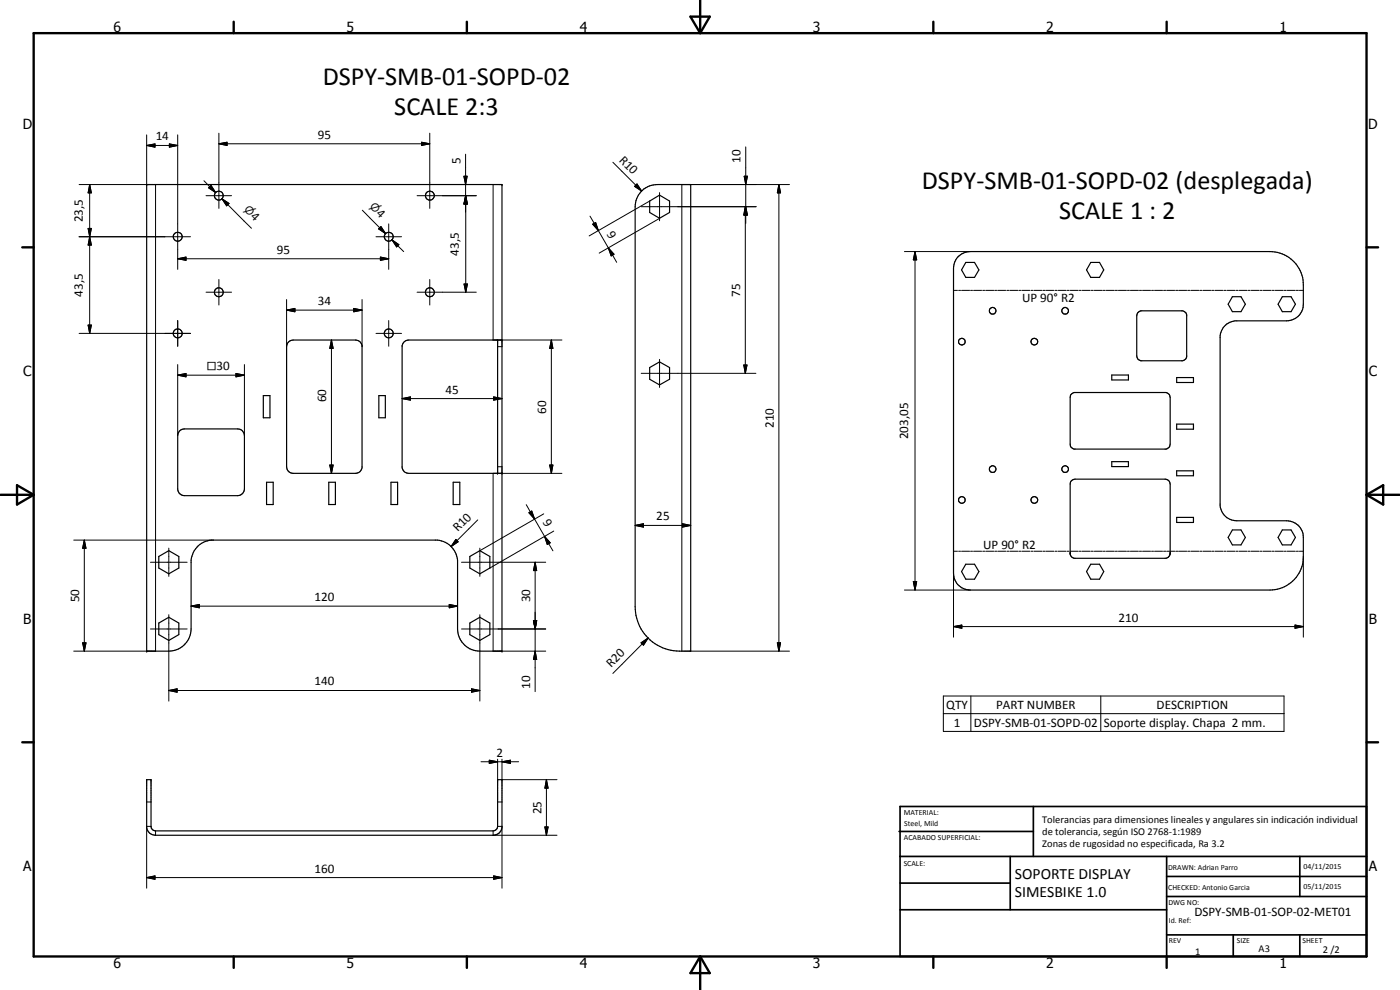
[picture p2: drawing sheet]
<svg xmlns="http://www.w3.org/2000/svg" width="420mm" height="297mm" viewBox="0 0 420 297" stroke-linecap="round" stroke-linejoin="round" font-family="sans-serif">
<g fill="none" stroke="#000" stroke-width=".35">
<path d="M44 55.4h106.7v140h-6.7a6.7 6.7 0 0 1-6.7-6.7v-20.6a6.8 6.8 0 0 0-6-6h-67.9a6.8 6.8 0 0 0-6 6v20.6a6.7 6.7 0 0 1-6.7 6.7h-6.7zM192.4 57.5a6.7 6.7 0 0 1 4.9-2.1h10v140h-3.3a13.4 13.4 0 0 1-13.4-13.4v-120l.5-2.4zM195 60.3l2.9-1.8 3 1.8v3.5l-3 1.7-2.9-1.7zM287.4 77.1a5.4 5.4 0 0 1 3.8-1.6h90a10 10 0 0 1 9.9 10v5.8a5 5 0 0 1-4.9 5h-15.6a5.1 5.1 0 0 0-4.4 4.5v51a5 5 0 0 0 5 4.5h15a5 5 0 0 1 4.9 4.9v5.8a10 10 0 0 1-9.9 10h-90a5 5 0 0 1-5-5v-91.5l.4-2zM289.8 78.7h2.7l1.3 2.3-1.3 2.2h-2.7l-1.2-2.2zM327.4 78.7h2.6l1.2 2.3-1.2 2.2h-2.6l-1.3-2.2zM341.6 93.7l.7-.4h12.7l.9 .6 .2 .6v12.6l-.2 .5-.9 .6h-12.7l-.7-.4-.4-1v-12.1zM369.9 89h2.5l1.3 2.3-1.3 2.2h-2.5l-1.3-2.2zM384.8 89h2.7l1.3 2.3-1.3 2.2h-2.7l-1.2-2.2zM79 118.7h2v6.6h-2zM86.5 102.7l.5-.4 1-.3h18.7a1.98 1.98 0 0 1 2 1.7v36.7a1.98 1.98 0 0 1-2 1.6h-18.7a2 2 0 0 1-2-2v-36zM113.7 118.7h1.9v6.6h-1.9z"/>
<path d="M149.3 102v40M149.3 102.1v.1M150.7 102.1l-28-.1a1.98 1.98 0 0 0-2 1.7v36.7a1.98 1.98 0 0 0 2 1.6h28M195 110.3l2.9-1.7 3 1.7v3.5l-3 1.7-2.9-1.7zM321.6 118.2l.8-.4 27.8 .1a1.45 1.45 0 0 1 1 1.4l-.1 14.3a1.29 1.29 0 0 1-1.1 1.1h-27.9a1.35 1.35 0 0 1-.9-1.4v-14zM333.7 112.5h5v1.5h-5zM353.1 113.3h5.1v1.5h-5.1zM54 129.2l1.3-.5h16a2 2 0 0 1 2.1 2v16a2.09 2.09 0 0 1-2.1 2h-16a2.09 2.09 0 0 1-2-2v-16l.2-.7zM333.7 138.5h5v1.5h-5zM353.1 127.3h5.1v1.5h-5.1zM80 144.7h2v6.7h-2zM98.7 144.7h2v6.7h-2z"/>
<path d="M117.3 144.7h2v6.7h-2zM136 144.7h2v6.7h-2zM321.6 144.2l1.1-.4h27a1.52 1.52 0 0 1 1.5 1.4v20.6l-.1 .7-.5 .7-.7 .3h-27.5l-.7-.3-.5-1v-21zM353.1 141.3h5.1v1.4h-5.1zM353.1 155.2h5.1v1.6h-5.1zM369.9 159h2.5l1.3 2.2-1.3 2.3h-2.5l-1.3-2.3zM384.8 159h2.7l1.3 2.2-1.3 2.3h-2.7l-1.2-2.3zM47.7 167l3-1.8 3 1.8v3.4l-3 1.8-3-1.8zM141 167l3-1.8 3 1.8v3.4l-3 1.8-3-1.8zM289.8 169.3h2.7l1.3 2.2-1.3 2.3h-2.7l-1.2-2.3zM327.4 169.3h2.6l1.2 2.2-1.2 2.3h-2.6l-1.3-2.3zM47.7 186.9l3-1.7 3 1.7v3.5l-3 1.8-3-1.8z"/>
<path d="M141 186.9l3-1.7 3 1.7v3.5l-3 1.8-3-1.8zM44 233.9h1.3v14a1.4 1.4 0 0 0 1.4 1.4l101.8-.1a1.3 1.3 0 0 0 .8-1.3v-14h1.4v14.4a2.62 2.62 0 0 1-2.7 2.3h-101.3a2.62 2.62 0 0 1-2.7-2.3z"/>
<circle cx="65.7" cy="58.7" r="1.32"/>
<circle cx="129" cy="58.7" r="1.33"/>
<circle cx="53.3" cy="71" r="1.34"/>
<circle cx="116.7" cy="71" r="1.35"/>
<circle cx="65.7" cy="87.7" r="1.33"/>
<circle cx="129" cy="87.7" r="1.34"/>
<circle cx="297.9" cy="93.2" r="1"/>
<circle cx="319.7" cy="93.2" r="1.01"/>
<circle cx="53.3" cy="100" r="1.33"/>
<circle cx="116.7" cy="100" r="1.33"/>
<circle cx="288.7" cy="102.5" r="1"/>
<circle cx="310.4" cy="102.5" r="1.01"/>
<circle cx="288.7" cy="150" r="1"/>
<circle cx="297.9" cy="140.7" r=".99"/>
<circle cx="310.4" cy="150" r="1"/>
<circle cx="319.7" cy="140.7" r="1.01"/>
</g>
<g fill="none" stroke="#000" stroke-width=".3">
<path d="M65.7 40v22.5M129 40v22.5M23.7 55.4h23v140h-24.6M26.9 55.4l.5 2.5h-1zM26.9 55.4v44.6M44 43.6l2.5-.4v1zM44 40.5v14.9M44 43.6h9.3M50.8 43.2l2.5 .4-2.5 .6zM53.3 40.5v40.3M61.2 54.2l3.5 3.6M61.8 58.7h7.7"/>
<path d="M62.6 56.3l.7-.7 1.4 2.2zM63.3 55.6l1.4 2.2-2.1-1.5zM65.7 43.1l2.4-.4v.9zM65.7 43.1h63.3M66.6 59.6l2.1 1.4-.7 .8zM66.6 59.6l1.8 1.8M66.6 59.6l8.9 8.9M125.2 58.7h17.7M126.5 42.7l2.5 .4-2.5 .5zM139.2 52.9h1l-.5 2.5zM139.7 58.7l.5 2.5h-1zM139.7 46.3v17.4"/>
<path d="M139.8 58.7l.5 2.5h-1zM139.8 58.7v29M139.8 58.7l.5 2.5h-1.1M139.8 58.7l-.5 2.5M148 55.4v46.6h20.6M183.9 48.7l8.7 8.6M190.4 55.9l.8-.7 1.4 2.1zM191.2 55.2l1.4 2.1-2.2-1.4zM197.9 57.8v8.5M223.3 52.9h1l-.5 2.5zM223.8 44.1v23M233.8 55.4l.5 2.5h-1z"/>
<path d="M233.8 55.4v140M236.9 55.4h-32.3v140M23.7 71h33.5M26.4 68.5h1l-.5 2.5zM26.9 71l.5 2.5h-1zM53.3 77.6l2.5-.5v1zM53.3 77.6h63.4M108.7 63.1l7 7M112.8 71h7.7M113.6 68.7l.7-.7 1.4 2.1zM114.2 77.1l2.5 .5-2.5 .5zM116.7 67.2v13.6"/>
<path d="M117.6 72l2.1 1.4-.7 .7zM117.6 72l3.5 3.5M139.2 61.2l.5-2.5 .5 2.5M177.1 64.9l2.5 4.3M177.9 67.3l.9-.5 .8 2.4zM179.6 69.2l3 5.2M182.6 74.4l1.7 1.9-.9 .5zM182.6 74.4l2.5 4.3M192.4 62h34.6M195 60.3l-18.2 10.5M197.9 65.6l-18.1 10.3M223.7 62l.5 2.5h-1z"/>
<path d="M223.7 62v50M223.7 62l.5 2.5M223.7 62l-.5 2.5h1.1l-.5-2.5-.5 2.5M223.8 62l.5 2.5h-1zM271.4 75.5h19.8M274.6 75.5l.5 2.5h-1zM274.6 75.5v101.5M26.4 97.5h1l-.5 2.5zM53.3 96.2v7.7M61.8 87.7h7.7M65.7 83.9v7.6M86 93l2.5-.5v1.1z"/>
<path d="M86 93h22.7M86 89.9v14.1M106.2 92.5l2.5 .5-2.5 .6zM108.7 89.9v14.1M116.7 96.2v7.7M125.2 87.7h17.7M129 83.9v7.6M139.3 85.2h1l-.5 2.5zM286.2 87.1h1.1M287.7 87.1h.6M288.6 87.1h2.4M291.3 87.1h.6"/>
<path d="M292.2 87.1h2.4M294.9 87.1h.6M295.8 87.1h2.4M298.5 87.1h.6M299.4 87.1h2.4M302.2 87.1h.6M303.1 87.1h2.4M305.8 87.1h.6M306.7 87.1h2.4M309.4 87.1h.6M310.3 87.1h2.4M313 87.1h.6"/>
<path d="M313.9 87.1h2.4M316.6 87.1h.6M317.5 87.1h2.4M320.2 87.1h.7M321.2 87.1h2.4M323.9 87.1h.6M324.8 87.1h2.4M327.5 87.1h.6M328.4 87.1h2.4M331.1 87.1h.6M332 87.1h2.4M334.7 87.1h.7"/>
<path d="M335.6 87.1h2.5M338.4 87.1h.6M339.2 87.1h2.5M342 87.1h.6M342.9 87.1h2.4M345.6 87.1h.6M346.5 87.1h2.4M349.2 87.1h.6M350.1 87.1h2.4M352.8 87.1h.7M353.7 87.1h2.4M356.4 87.1h.7"/>
<path d="M357.4 87.1h2.4M360.1 87.1h.6M361 87.1h2.4M363.7 87.1h.6M364.6 87.1h2.4M367.3 87.1h.6M368.2 87.1h2.5M371 87.1h.5M371.8 87.1h2.5M374.6 87.1h.6M375.5 87.1h2.4M378.2 87.1h.6"/>
<path d="M379.1 87.1h2.4M381.8 87.1h.6M382.7 87.1h2.4M385.4 87.1h.6M386.3 87.1h2.4M389 87.1h.7M390 87.1h1.1M23.7 100h33.5M53.3 112.6l2.5-.5v1zM53.3 112.6h20.1M53.3 109.4v21.3M70.8 112.1l2.6 .5-2.6 .5z"/>
<path d="M73.4 109.4v21.3M99.5 102l.5 2.5h-1zM99.5 102v40M112.8 100h7.7M120.7 119.6l2.5-.5v1zM120.7 119.6h30M148.2 119.1l2.5 .5-2.5 .5zM149.3 104h1.4M165.5 102l.4 2.5h-.9zM165.5 102v40M192.4 112h34.5M197.9 107.8v8.4"/>
<path d="M223.2 109.5h1l-.5 2.5zM99 139.5h1l-.5 2.5zM165 139.5h.9l-.4 2.5zM143.4 156l-8 8M149.3 140h1.4M157.9 151.4l2.5 4.3M158.7 153.8l.9-.5 .8 2.4zM160.4 155.7l3 5.3M163.2 154.2l-19.1 11M166.2 159.3l-19.2 11.1M168.6 142h-20.6v53.4h15.8M190.6 157.6l2.5-.5v1.1z"/>
<path d="M190.6 157.6h16.7M204.8 157.1l2.5 .5-2.5 .6zM22.1 162.1h41.9M25.3 162.1l.5 2.4h-1zM25.3 162.1v33.3M45.2 168.7h11M50.7 164.5v8.4M136.8 161.8l.7 .8-2.1 1.4zM138.5 168.7h25.3M144 164.5v8.4M160.6 168.7l.5 2.5h-1zM160.6 168.7v38.8"/>
<path d="M163.4 161l1.7 1.9-.9 .5zM163.4 161l2.5 4.3M271.4 177h19.8M274.1 174.5h1l-.5 2.5zM286.2 165.4h1.1M286.2 172v19.2M287.7 165.4h.6M288.6 165.4h2.4M291.3 165.4h.6M292.2 165.4h2.4M294.9 165.4h.6M295.8 165.4h2.4"/>
<path d="M298.5 165.4h.6M299.4 165.4h2.4M302.2 165.4h.6M303.1 165.4h2.4M305.8 165.4h.6M306.7 165.4h2.4M309.4 165.4h.6M310.3 165.4h2.4M313 165.4h.6M313.9 165.4h2.4M316.6 165.4h.6M317.5 165.4h2.4"/>
<path d="M320.2 165.4h.7M321.2 166h.1M321.2 165.8v.1M321.2 166v.3M321.2 165.4h2.4M321.2 166.4l.1 .1M323.9 165.4h.6M324.8 165.4h2.4M327.5 165.4h.6M328.4 165.4h2.4M331.1 165.4h.6M332 165.4h2.4"/>
<path d="M334.7 165.4h.7M335.6 165.4h2.5M338.4 165.4h.6M339.2 165.4h2.5M342 165.4h.6M342.9 165.4h2.4M345.6 165.4h.6M346.5 165.4h2.4M349.2 165.4h.6M350.1 165.4h2.4M351.1 166.4v.1M351.2 166h.1"/>
<path d="M351.2 165.8v.1M351.2 166l-.1 .3M352.8 165.4h.7M353.7 165.4h2.4M356.4 165.4h.7M357.4 165.4h2.4M360.1 165.4h.6M361 165.4h2.4M363.7 165.4h.6M364.6 165.4h2.4M367.3 165.4h.6M368.2 165.4h2.5"/>
<path d="M371 165.4h.5M371.8 165.4h2.5M374.6 165.4h.6M375.5 165.4h2.4M378.2 165.4h.6M379.1 165.4h2.4M381.8 165.4h.6M382.7 165.4h2.4M385.4 165.4h.6M386.3 165.4h2.4M389 165.4h.7M390 165.4h1.1"/>
<path d="M391.1 167v24.2M24.8 192.9h1l-.5 2.5zM45.2 188.7h11M50.7 184.4v26M57.4 181.9l2.4-.5v1zM57.4 181.9h79.9M134.8 181.4l2.5 .5-2.5 .5zM138.5 188.7h25.3M144 184.4v26M160.1 186.2h1l-.5 2.5zM160.6 195.4l.5 2.5h-1zM192.4 192.9l2.1-1.5-1.4 2.2z"/>
<path d="M194.5 191.4l-10.6 10.7M207.3 195.4h29.6M233.3 192.9h1l-.5 2.5zM286.2 188l2.5-.5v1zM286.2 188h104.9M388.7 187.5l2.4 .5-2.4 .5zM50.7 207.2l2.5-.5v1zM50.7 207.2h93.3M141.5 206.7l2.5 .5-2.5 .5zM283.1 208.8h102.2v10.7h-102.2zM283.1 214.1h102.2M291.4 208.8v10.7"/>
<path d="M330.4 208.8v10.7M144.3 228.6h11.3M146.8 228.1l2.5 .5-2.5 .5zM149.3 227.8v6.1M150.7 228.6l2.5-.5v1zM150.7 227.8v6.1h16.5M164 233.9l.5 2.6h-1zM164 233.9v16.7M44 240.6h1.3M45.3 247.9h-1.3v18.6M46.7 249.3v1.3M148 249.3v1.3h19.2"/>
<path d="M149.3 240.6h1.4M149.3 247.9h1.4v18.6M163.5 248.1h1l-.5 2.5zM44 263.3l2.5-.5v1zM44 263.3h106.7M148.2 262.8l2.5 .5-2.5 .5z"/>
</g>
<g fill="#000">
<circle cx="44" cy="55.4" r=".18"/>
<circle cx="150.7" cy="55.4" r=".18"/>
<circle cx="149.3" cy="142" r=".18"/>
<circle cx="150.7" cy="142" r=".18"/>
<circle cx="44" cy="195.4" r=".18"/>
<circle cx="150.7" cy="195.4" r=".18"/>
</g>
<g fill="none" stroke="#000" stroke-width=".71">
<path d="M10.1 9.9h400v277.1h-400zM70.1 6.5v3.4M140.1 6.5v3.4M207.2 5h5.8l-2.9 4.9zM210.1 0v9.9M280.1 6.5v3.4M350.1 6.5v3.4M6.7 74.2h3.4M410.1 74.2h3.5M.1 148.5h10M5.1 145.6l5 2.9-5 2.9zM410.1 148.5h10"/>
<path d="M410.1 148.5l5-2.9v5.8zM6.7 222.7h3.4M410.1 222.7h3.5M70.1 287v3.4M140.1 287v3.4M210.1 287v10M210.1 287l2.9 5h-5.8zM280.1 287v3.4M350.1 287v3.4"/>
</g>
<g fill="none" stroke="#000" stroke-width=".51">
<path d="M269.8 249.5h40.3M270.1 242h140v45h-140zM270.1 257h140M303.2 257v16M310.1 242v15M350.1 257v30M390.1 257v12M270.1 265h33.1M270.1 273h80M350.1 269h60M350.1 263h60M350.1 280.5h60"/>
<path d="M370.1 280.5v6.5M390.1 280.5v6.5"/>
</g>
<g fill="#000">
<path d="M26.9 55.4l.5 2.5h-1zM44 43.6l2.5-.4v1zM50.8 43.2l2.5 .4-2.5 .6zM63.3 55.6l1.4 2.2-2.1-1.5zM65.7 43.1l2.4-.4v.9zM126.5 42.7l2.5 .4-2.5 .5zM139.2 52.9h1l-.5 2.5zM191.2 55.2l1.4 2.1-2.2-1.4zM223.3 52.9h1l-.5 2.5zM233.8 55.4l.5 2.5h-1zM26.4 68.5h1l-.5 2.5zM26.9 71l.5 2.5h-1z"/>
<path d="M53.3 77.6l2.5-.5v1zM66.6 59.6l2.1 1.4-.7 .8zM113.6 68.7l.7-.7 1.4 2.1zM114.2 77.1l2.5 .5-2.5 .5zM117.6 72l2.1 1.4-.7 .7zM139.7 58.7l.5 2.5h-1zM139.8 58.7l.5 2.5h-1zM177.9 67.3l.9-.5 .8 2.4zM182.6 74.4l1.7 1.9-.9 .5zM223.7 62l.5 2.5h-1zM223.8 62l.5 2.5h-1zM274.6 75.5l.5 2.5h-1z"/>
<path d="M26.4 97.5h1l-.5 2.5zM86 93l2.5-.5v1.1zM106.2 92.5l2.5 .5-2.5 .6zM139.3 85.2h1l-.5 2.5zM53.3 112.6l2.5-.5v1zM70.8 112.1l2.6 .5-2.6 .5zM99.5 102l.5 2.5h-1zM120.7 119.6l2.5-.5v1zM165.5 102l.4 2.5h-.9zM223.2 109.5h1l-.5 2.5zM99 139.5h1l-.5 2.5zM148.2 119.1l2.5 .5-2.5 .5z"/>
<path d="M165 139.5h.9l-.4 2.5zM158.7 153.8l.9-.5 .8 2.4zM190.6 157.6l2.5-.5v1.1zM204.8 157.1l2.5 .5-2.5 .6zM25.3 162.1l.5 2.4h-1zM136.8 161.8l.7 .8-2.1 1.4zM160.6 168.7l.5 2.5h-1zM163.4 161l1.7 1.9-.9 .5zM274.1 174.5h1l-.5 2.5zM24.8 192.9h1l-.5 2.5zM57.4 181.9l2.4-.5v1zM134.8 181.4l2.5 .5-2.5 .5z"/>
<path d="M160.1 186.2h1l-.5 2.5zM160.6 195.4l.5 2.5h-1zM192.4 192.9l2.1-1.5-1.4 2.2zM233.3 192.9h1l-.5 2.5zM286.2 188l2.5-.5v1zM388.7 187.5l2.4 .5-2.4 .5zM50.7 207.2l2.5-.5v1zM141.5 206.7l2.5 .5-2.5 .5zM146.8 228.1l2.5 .5-2.5 .5zM150.7 228.6l2.5-.5v1zM164 233.9l.5 2.6h-1zM163.5 248.1h1l-.5 2.5z"/>
<path d="M44 263.3l2.5-.5v1zM148.2 262.8l2.5 .5-2.5 .5z"/>
</g>
<g font-size="7.9">
<text x="96.8" y="25.4">DSPY-SMB-01-SOPD-02</text>
<text x="118.3" y="34.5">SCALE 2:3</text>
<text x="276.6" y="56.7">DSPY-SMB-01-SOPD-02 (desplegada)</text>
<text x="317.8" y="65.7">SCALE 1 : 2</text>
</g>
<g font-size="4.7">
<text x="304.6" y="263.8">SOPORTE DISPLAY</text>
<text x="304.6" y="269.2">SIMESBIKE 1.0</text>
</g>
<g font-size="4.2">
<text x="34" y="9.6">6</text>
<text x="104" y="9.6">5</text>
<text x="174" y="9.6">4</text>
<text x="244" y="9.6">3</text>
<text x="314" y="9.6">2</text>
<text x="384" y="9.6">1</text>
<text x="6.8" y="38.7">D</text>
<text x="410.6" y="38.7">D</text>
<text x="7" y="112.9">C</text>
<text x="410.8" y="112.9">C</text>
<text x="7" y="187.1">B</text>
<text x="410.8" y="187.1">B</text>
<text x="7" y="261.4">A</text>
<text x="410.8" y="261.4">A</text>
<text x="34" y="290.4">6</text>
<text x="104" y="290.4">5</text>
<text x="174" y="290.4">4</text>
<text x="244" y="290.4">3</text>
<text x="314" y="290.4">2</text>
<text x="384" y="290.4">1</text>
</g>
<g font-size="3.9">
<text x="95.4" y="41.6">95</text>
<text x="46.7" y="42.1">14</text>
<text x="138.2" y="49.1" transform="rotate(-90 138.2 49.1)">5</text>
<text x="185.6" y="48.2" transform="rotate(45 185.6 48.2)">R10</text>
<text x="222.2" y="48.9" transform="rotate(-90 222.2 48.9)">10</text>
<text x="75" y="65.1" transform="rotate(45 75 65.1)">4</text>
<text x="112.8" y="64.1" transform="rotate(45 112.8 64.1)">4</text>
<text x="24.9" y="66.7" transform="rotate(-90 24.9 66.7)">23,5</text>
<text x="182" y="70.1" transform="rotate(60 182 70.1)">9</text>
<text x="83" y="76.1">95</text>
<text x="137.7" y="76.7" transform="rotate(-90 137.7 76.7)">43,5</text>
<text x="24.9" y="89.1" transform="rotate(-90 24.9 89.1)">43,5</text>
<text x="222.1" y="89.1" transform="rotate(-90 222.1 89.1)">75</text>
<text x="95.4" y="91.5">34</text>
<text x="306.8" y="90.5">UP 90° R2</text>
<text x="65" y="111">30</text>
<text x="133.7" y="118.1">45</text>
<text x="97.9" y="120.7" transform="rotate(-90 97.9 120.7)">60</text>
<text x="163.9" y="124.1" transform="rotate(-90 163.9 124.1)">60</text>
<text x="232.2" y="128.4" transform="rotate(-90 232.2 128.4)">210</text>
<text x="272.5" y="131.8" transform="rotate(-90 272.5 131.8)">203,05</text>
<text x="137.4" y="159.8" transform="rotate(-45 137.4 159.8)">R10</text>
<text x="162.8" y="156.7" transform="rotate(60 162.8 156.7)">9</text>
<text x="197" y="156.1">25</text>
<text x="295.1" y="164.6">UP 90° R2</text>
<text x="23.7" y="180.7" transform="rotate(-90 23.7 180.7)">50</text>
<text x="94.3" y="180.3">120</text>
<text x="159.1" y="180.7" transform="rotate(-90 159.1 180.7)">30</text>
<text x="335.6" y="186.5">210</text>
<text x="183.4" y="200.4" transform="rotate(-45 183.4 200.4)">R20</text>
<text x="94.3" y="205.6">140</text>
<text x="159.1" y="206.8" transform="rotate(-90 159.1 206.8)">10</text>
<text x="284" y="212.8">QTY</text>
<text x="298.9" y="212.7">PART NUMBER</text>
<text x="347.1" y="212.8">DESCRIPTION</text>
<text x="286.2" y="218.1">1</text>
<text x="292.3" y="218.1">DSPY-SMB-01-SOPD-02</text>
<text x="331.3" y="218.1">Soporte display. Chapa 2 mm.</text>
<text x="149" y="227.1">2</text>
<text x="162.5" y="244.3" transform="rotate(-90 162.5 244.3)">25</text>
<text x="94.3" y="261.8">160</text>
<text x="358.5" y="275">DSPY-SMB-01-SOP-02-MET01</text>
</g>
<g font-size="3.3">
<text x="73.1" y="63.1" transform="rotate(45 73.1 63.1)">⌀</text>
<text x="110.8" y="62.1" transform="rotate(45 110.8 62.1)">⌀</text>
</g>
<text font-size="3.2" x="62" y="111">□</text>
<g font-size="3.1">
<text x="312.7" y="246.8">Tolerancias para dimensiones lineales y angulares sin indicación individual</text>
<text x="312.7" y="250.4">de tolerancia, según ISO 2768-1:1989</text>
<text x="312.7" y="254">Zonas de rugosidad no especificada, Ra 3.2</text>
<text x="358.7" y="286.5">1</text>
<text x="377.7" y="285.6">A3</text>
<text x="397" y="285.9">2 /2</text>
</g>
<g font-size="2.4">
<text x="271.2" y="244.4">MATERIAL:</text>
<text x="271.3" y="252">ACABADO SUPERFICIAL:</text>
<text x="271.4" y="247.9">Steel, Mild</text>
<text x="271.2" y="259.7">SCALE:</text>
<text x="350.6" y="261">DRAWN: Adrian Parro</text>
<text x="391.2" y="260.6">04/11/2015</text>
<text x="350.6" y="267">CHECKED: Antonio Garcia</text>
<text x="391.2" y="266.7">05/11/2015</text>
<text x="350.6" y="271.4">DWG NO:</text>
<text x="350.8" y="276.9">Id. Ref:</text>
<text x="350.8" y="282.8">REV</text>
<text x="371.2" y="282.9">SIZE</text>
<text x="390.9" y="282.9">SHEET</text>
</g>
</svg>
